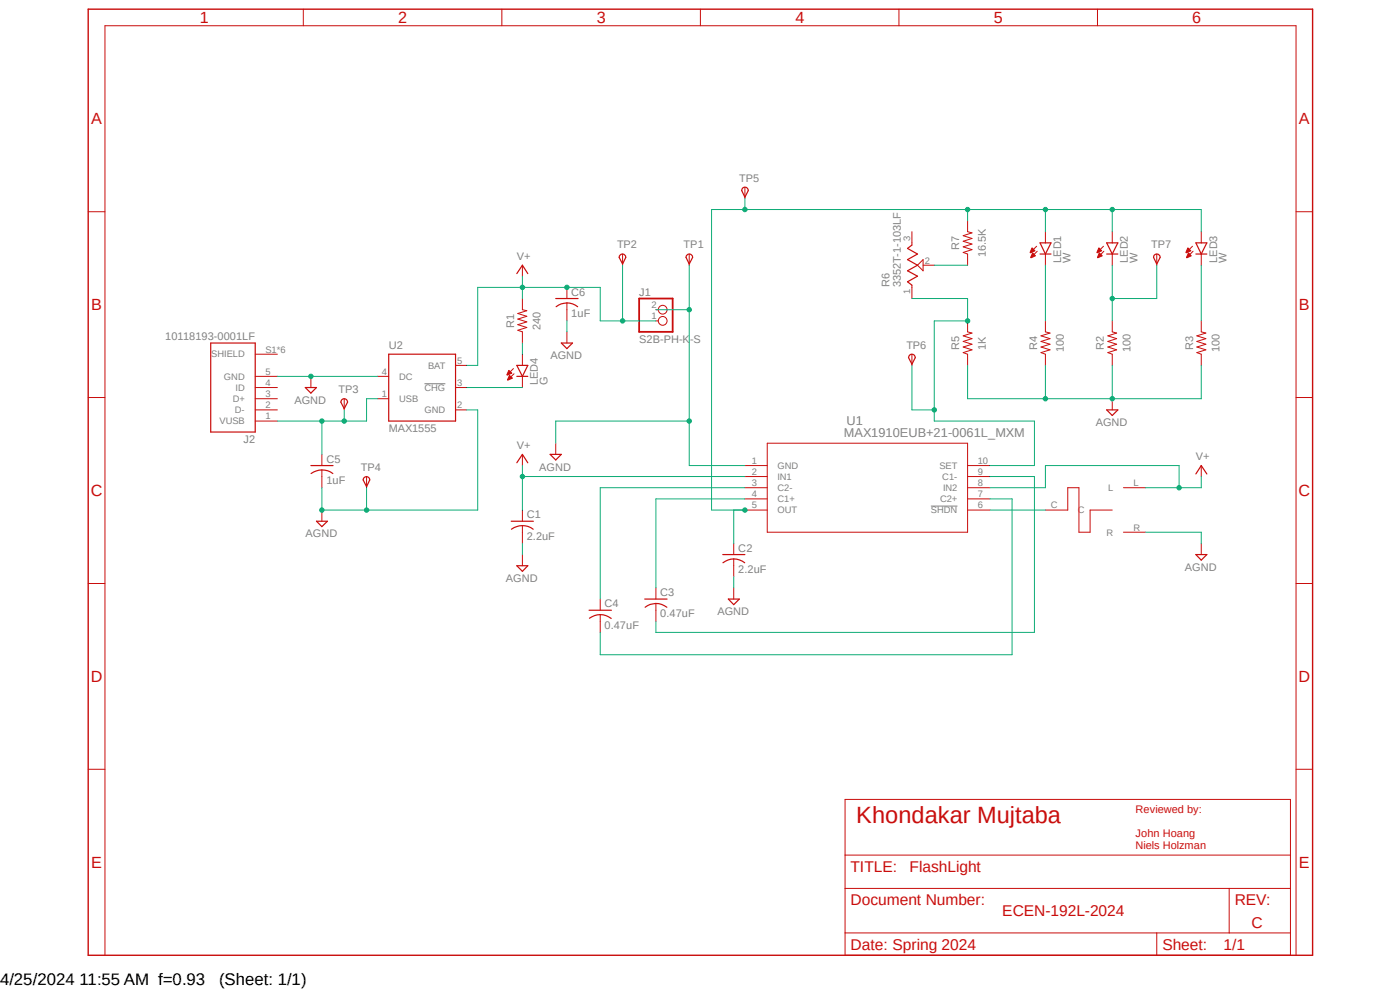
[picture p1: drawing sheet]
<svg xmlns="http://www.w3.org/2000/svg" width="297mm" height="210mm" viewBox="0 0 297 210" stroke-linecap="round" stroke-linejoin="round" font-family="sans-serif">
<path d="M18.2 1.7l260.6 201.5M278.8 1.7l-260.6 201.5" fill="none" stroke="#fff" stroke-width=".21"/>
<path d="M90 81.4h4.5M197.5 107.4h5.6" fill="none" stroke="#808080" stroke-width=".21"/>
<path d="M18.7 1.9h259.8v200.7h-259.8z" fill="none" stroke="#c90d0c" stroke-width=".3"/>
<g fill="none" stroke="#c90d0c" stroke-width=".21">
<path d="M64.3 1.9v3.6M106.5 1.9v3.6M148.6 1.9v3.6M190.7 1.9v3.6M232.8 1.9v3.6M18.7 44.9h3.6M110.8 56.3v2.3M193.5 49.1v2.9M195.8 55.1v2.3l-1.2-1.1zM195.8 56.3h2.4M205.3 46.8v2.3l.9 .3-1.9 .6 1.9 .6-1.9 .6 1.9 .6-1.9 .6 1.9 .6-1.9 .6 1 .3v2.4M275 44.9h3.5"/>
<path d="M54.1 79.8h4.7M54.1 75.1h4.7M66 79.8v2.4M80.1 79.8h2.4M96.6 77.5h2.4M108.9 78.2l-1.3 1.3M109.1 79.3l-1.4 1.3M110.8 63.3v2.4l1 .2-1.9 .6 1.9 .6-1.9 .6 1.9 .6-1.9 .6 1.9 .6-1.9 .6 .9 .3v2.4M110.8 75.1v2.4M110.8 79.8v2.4M120.3 61v2.3M120.3 64.3v3.8"/>
<path d="M120.3 70.4v2.4M139.1 65.7h.6M139.1 68.1h.6M193.5 60.5v2.8M205.3 68.1v2.3l.9 .3-1.9 .5 1.9 .6-1.9 .6 1.9 .6-1.9 .6 1.9 .6-1.9 .6 1 .3v2.4M221.8 68.1v2.3l1 .3-1.9 .5 1.9 .6-1.9 .6 1.9 .6-1.9 .6 1.9 .6-1.9 .6 .9 .3v2.4M236 68.1v2.3l.9 .3-1.9 .5 1.9 .6-1.9 .6 1.9 .6-1.9 .6 1.9 .6-1.9 .6 1 .3v2.4M254.8 68.1v2.3l1 .3-1.9 .5 1.9 .6-1.9 .6 1.9 .6-1.9 .6 1.9 .6-1.9 .6 .9 .3v2.4M18.7 84.3h3.6M54.1 89.3h4.7M54.1 87h4.7M54.1 84.6h4.7"/>
<path d="M54.1 82.2h4.7M68.3 96.4v2.4M68.3 99.7v3.8M80.1 84.6h2.4M96.6 87h2.4M96.6 82.2h2.4M110.8 96.4v2.4M117.9 94v2.4M158 98.8h4.8M162.8 94h42.5v18.9h-42.5zM205.3 98.8h4.7M236 84.6v2.4"/>
<path d="M275 84.3h3.5M68.3 108.2v2.4M110.8 108.2v2.4M110.8 111.5v3.8M110.8 117.6v2.4M155.7 115.3v2.3M155.7 118.6v3.7M158 101.1h4.8M158 103.5h4.8M158 105.8h4.8M158 108.2h4.8M205.3 101.1h4.7"/>
<path d="M205.3 103.5h4.7M205.3 105.8h4.7M205.3 108.2h4.7M254.8 115.3v2.3M18.7 123.8h3.6M127.3 127.1v2.4M127.3 130.4v3.8M139.1 124.7v2.4M139.1 128v3.8M155.7 124.7v2.4M275 123.8h3.5M18.7 163.2h3.6"/>
<path d="M179.3 169.6h94.5v33h-94.5zM275 163.2h3.5M179.3 188.5h94.5M179.3 197.9h94.5M179.3 181.4h94.5M245.4 197.9v4.7M260.8 188.5v9.4M22.3 202.6v-197.1h252.7v197.1"/>
<circle cx="140.6" cy="65.7" r=".93"/>
<circle cx="140.6" cy="68.1" r=".93"/>
</g>
<g fill="none" stroke="#c90d0c" stroke-width=".25">
<path d="M109.6 58l1.2-1.7 1.2 1.7M193.5 52l-1 .7 2.1 1.2-2.1 1.2 2.1 1.2-2.1 1.1 2.1 1.2-2.1 1.2 1 .7M44.7 72.8h9.4v18.9h-9.4zM82.5 75.1h14.1v14.2h-14.1zM109.6 77.5h2.4l-1.2 2.3zM109.6 79.8h2.4M117.9 63.3h4.7M118 65.1a3.7 3.7 0 0 1 4.6 0M119.1 72.8h2.4l-1.2 1.2zM64.8 82.2h2.3l-1.1 1.2zM66 98.8h4.7M109.6 98.2l1.2-1.8 1.2 1.8"/>
<path d="M116.7 96.4h2.4l-1.2 1.2zM234.8 87h2.4l-1.2 1.1zM66 100.5a3.9 3.9 0 0 1 4.6 0M67.1 110.6h2.4l-1.2 1.1zM108.5 110.6h4.7M108.5 112.3a3.9 3.9 0 0 1 4.6 0M153.3 117.6h4.7M153.4 119.4a3.7 3.7 0 0 1 4.6 0M253.7 117.6h2.3l-1.2 1.2zM109.6 120h2.4l-1.2 1.2zM125 129.5h4.7M125.1 131.1a3.8 3.8 0 0 1 4.6 .1"/>
<path d="M136.8 127.1h4.7M136.9 128.8a3.7 3.7 0 0 1 4.6 0M154.5 127.1h2.3l-1.1 1.2z"/>
</g>
<path d="M135.6 63.3h7.1v7.1h-7.1z" fill="none" stroke="#c90d0c" stroke-width=".38"/>
<path d="M107.9 78.6l.7 .6-1 .4-.1-.1z" fill-rule="evenodd" fill="#c90d0c"/>
<path d="M107.9 78.6l.7 .6-1 .4-.1-.1z" fill="none" stroke="#c90d0c" stroke-width=".21"/>
<path d="M108.1 79.6l.6 .6-1 .4z" fill-rule="evenodd" fill="#c90d0c"/>
<path d="M219.9 52.2l-1.3 1.4M220 53.3l-1.3 1.3M221.8 49.1v2.4M221.8 53.9v2.4M108.1 79.6l.6 .6-1 .4z" fill="none" stroke="#c90d0c" stroke-width=".21"/>
<path d="M220.6 51.5h2.4l-1.2 2.4zM220.6 53.9h2.4" fill="none" stroke="#c90d0c" stroke-width=".25"/>
<path d="M218.9 52.6l.7 .6-1 .4h-.1z" fill-rule="evenodd" fill="#c90d0c"/>
<path d="M218.9 52.6l.7 .6-1 .4h-.1z" fill="none" stroke="#c90d0c" stroke-width=".21"/>
<path d="M219.1 53.6l.6 .7-1 .4v-.1z" fill-rule="evenodd" fill="#c90d0c"/>
<path d="M219.1 53.6l.6 .7-1 .4v-.1zM234.1 52.2l-1.3 1.4M234.2 53.3l-1.3 1.3M236 49.1v2.4M236 53.9v2.4" fill="none" stroke="#c90d0c" stroke-width=".21"/>
<path d="M234.8 51.5h2.4l-1.2 2.4zM234.8 53.9h2.4" fill="none" stroke="#c90d0c" stroke-width=".25"/>
<path d="M233.1 52.6l.6 .6-1 .4z" fill-rule="evenodd" fill="#c90d0c"/>
<path d="M233.1 52.6l.6 .6-1 .4z" fill="none" stroke="#c90d0c" stroke-width=".21"/>
<path d="M233.2 53.6l.6 .7-.9 .4z" fill-rule="evenodd" fill="#c90d0c"/>
<path d="M233.2 53.6l.6 .7-.9 .4zM253 52.2l-1.3 1.4M253.1 53.3l-1.3 1.3M254.8 49.1v2.4M254.8 53.9v2.4" fill="none" stroke="#c90d0c" stroke-width=".21"/>
<path d="M253.7 51.5h2.3l-1.2 2.4zM253.7 53.9h2.3" fill="none" stroke="#c90d0c" stroke-width=".25"/>
<path d="M252 52.6l.6 .6-.9 .4h-.1z" fill-rule="evenodd" fill="#c90d0c"/>
<path d="M252 52.6l.6 .6-.9 .4h-.1z" fill="none" stroke="#c90d0c" stroke-width=".21"/>
<path d="M252.1 53.6l.6 .7-.9 .4-.1-.1z" fill-rule="evenodd" fill="#c90d0c"/>
<path d="M158 39.7v2.4M132.1 53.9v2.4M146.2 53.9v2.4M245.4 53.9v2.4M252.1 53.6l.6 .7-.9 .4-.1-.1zM193.5 75.1v2.4M73 84.6v2.4M254.8 98.8v2.3M77.8 101.1v2.4M221.8 108.2h4.7v-4.7h2.4v9.4h2.4v-4.7h4.7M238.3 103.5h4.7M238.3 112.9h4.7" fill="none" stroke="#c90d0c" stroke-width=".21"/>
<path d="M157.5 39.9a.71 .71 0 0 1 .8-.2 .71 .71 0 0 1 .4 .7l-.7 1.4-.6-1.4zM131.6 54.1a.68 .68 0 0 1 .7-.2 .68 .68 0 0 1 .5 .7l-.7 1.4-.7-1.4zM145.8 54.1a.68 .68 0 0 1 .7-.2 .68 .68 0 0 1 .4 .7l-.7 1.4-.7-1.4zM244.9 54.1a.71 .71 0 0 1 .8-.2 .71 .71 0 0 1 .4 .7l-.7 1.4-.7-1.4zM193 75.4a.72 .72 0 0 1 .7-.2 .72 .72 0 0 1 .5 .7l-.7 1.4-.8-1.4zM72.5 84.8a.72 .72 0 0 1 .8-.2 .72 .72 0 0 1 .4 .7l-.7 1.4-.7-1.4zM77.3 101.3a.71 .71 0 0 1 .7-.1 .71 .71 0 0 1 .4 .6l-.6 1.5-.8-1.5zM253.7 100.5l1.1-1.7 1.2 1.7" fill="none" stroke="#c90d0c" stroke-width=".25"/>
<path d="M58.8 79.8h21.3" fill="none" stroke="#0dab76" stroke-width=".21"/>
<circle cx="66" cy="79.8" r=".46" fill="#0dab76"/>
<g fill="none" stroke="#0dab76" stroke-width=".21">
<path d="M68.3 103.5v4.7h9.5"/>
<circle cx="66" cy="79.8" r=".46"/>
</g>
<circle cx="68.3" cy="108.2" r=".46" fill="#0dab76"/>
<g fill="none" stroke="#0dab76" stroke-width=".21">
<path d="M99 87h2.3v21.2h-23.5v-4.7"/>
<circle cx="68.3" cy="108.2" r=".46"/>
</g>
<circle cx="77.8" cy="108.2" r=".46" fill="#0dab76"/>
<g fill="none" stroke="#0dab76" stroke-width=".21">
<path d="M120.3 68.1v2.3M139.1 65.7h7.1v33.1h11.8M146.2 89.3h-28.3v4.7M110.8 115.3v2.3"/>
<circle cx="77.8" cy="108.2" r=".46"/>
</g>
<circle cx="146.2" cy="89.3" r=".46" fill="#0dab76"/>
<g fill="none" stroke="#0dab76" stroke-width=".21">
<path d="M146.2 56.3v9.4"/>
<circle cx="146.2" cy="89.3" r=".46"/>
</g>
<circle cx="146.2" cy="65.7" r=".46" fill="#0dab76"/>
<g fill="none" stroke="#0dab76" stroke-width=".21">
<path d="M205.3 77.5v7.1h30.7M221.8 77.5v7.1M155.7 122.3v2.4"/>
<circle cx="146.2" cy="65.7" r=".46"/>
</g>
<circle cx="221.8" cy="84.6" r=".46" fill="#0dab76"/>
<g fill="none" stroke="#0dab76" stroke-width=".21">
<path d="M236 77.5v7.1"/>
<circle cx="221.8" cy="84.6" r=".46"/>
</g>
<circle cx="236" cy="84.6" r=".46" fill="#0dab76"/>
<g fill="none" stroke="#0dab76" stroke-width=".21">
<path d="M254.8 77.5v7.1h-18.8M68.3 89.3v7.1M80.1 84.6h-2.3v4.7h-19M243 112.9h11.8v2.4"/>
<circle cx="236" cy="84.6" r=".46"/>
</g>
<circle cx="68.3" cy="89.3" r=".46" fill="#0dab76"/>
<g fill="none" stroke="#0dab76" stroke-width=".21">
<path d="M73 87v2.3"/>
<circle cx="68.3" cy="89.3" r=".46"/>
</g>
<circle cx="73" cy="89.3" r=".46" fill="#0dab76"/>
<g fill="none" stroke="#0dab76" stroke-width=".21">
<path d="M110.8 58.6v4.7M110.8 61h-9.5v16.5h-2.3"/>
<circle cx="73" cy="89.3" r=".46"/>
</g>
<circle cx="110.8" cy="61" r=".46" fill="#0dab76"/>
<g fill="none" stroke="#0dab76" stroke-width=".21">
<path d="M110.8 61h16.5"/>
<circle cx="110.8" cy="61" r=".46"/>
</g>
<circle cx="120.3" cy="61" r=".46" fill="#0dab76"/>
<g fill="none" stroke="#0dab76" stroke-width=".21">
<path d="M132.1 56.3v11.8M127.3 61v7.1h11.8"/>
<circle cx="120.3" cy="61" r=".46"/>
</g>
<circle cx="132.1" cy="68.1" r=".46" fill="#0dab76"/>
<g fill="none" stroke="#0dab76" stroke-width=".21">
<path d="M110.8 98.8v9.4M110.8 101.1h47.2"/>
<circle cx="132.1" cy="68.1" r=".46"/>
</g>
<circle cx="110.8" cy="101.1" r=".46" fill="#0dab76"/>
<g fill="none" stroke="#0dab76" stroke-width=".21">
<path d="M210 103.5h11.8v-4.7h28.3v4.7M254.8 101.1v2.4h-11.8"/>
<circle cx="110.8" cy="101.1" r=".46"/>
</g>
<circle cx="250.1" cy="103.5" r=".46" fill="#0dab76"/>
<g fill="none" stroke="#0dab76" stroke-width=".21">
<path d="M151 108.2h7M155.7 108.2v7.1"/>
<circle cx="250.1" cy="103.5" r=".46"/>
</g>
<circle cx="158" cy="108.2" r=".46" fill="#0dab76"/>
<g fill="none" stroke="#0dab76" stroke-width=".21">
<path d="M205.3 44.4v2.4M221.8 49.1v-4.7h-70.8v63.8"/>
<circle cx="158" cy="108.2" r=".46"/>
</g>
<circle cx="205.3" cy="44.5" r=".46" fill="#0dab76"/>
<g fill="none" stroke="#0dab76" stroke-width=".21">
<path d="M221.8 44.4h14.2v4.7"/>
<circle cx="205.3" cy="44.5" r=".46"/>
</g>
<circle cx="221.8" cy="44.4" r=".46" fill="#0dab76"/>
<g fill="none" stroke="#0dab76" stroke-width=".21">
<path d="M236 44.4h18.8v4.7"/>
<circle cx="221.8" cy="44.4" r=".46"/>
</g>
<circle cx="236" cy="44.5" r=".46" fill="#0dab76"/>
<g fill="none" stroke="#0dab76" stroke-width=".21">
<path d="M158 42.1v2.3"/>
<circle cx="236" cy="44.5" r=".46"/>
</g>
<circle cx="158" cy="44.5" r=".46" fill="#0dab76"/>
<g fill="none" stroke="#0dab76" stroke-width=".21">
<path d="M193.5 63.3h11.8v4.8h-7.1M158 103.5h-30.7v23.6M158 105.8h-18.9v18.9M210 105.8h4.7v33.1h-87.4v-4.7M210 101.1h9.5v33.1h-80.4v-2.4"/>
<circle cx="158" cy="44.5" r=".46"/>
</g>
<circle cx="205.3" cy="68.1" r=".46" fill="#0dab76"/>
<g fill="none" stroke="#0dab76" stroke-width=".21">
<path d="M193.5 77.5v9.5h4.7M198.2 68.1v21.2h21.3v9.5h-9.5"/>
<circle cx="205.3" cy="68.1" r=".46"/>
</g>
<circle cx="198.2" cy="87" r=".46" fill="#0dab76"/>
<g fill="none" stroke="#0dab76" stroke-width=".21">
<path d="M198.2 56.3h7.1M221.8 56.3v11.8M236 56.3v11.8M245.4 56.3v7h-9.4"/>
<circle cx="198.2" cy="87" r=".46"/>
</g>
<circle cx="236" cy="63.3" r=".46" fill="#0dab76"/>
<g fill="none" stroke="#0dab76" stroke-width=".21">
<path d="M254.8 56.3v11.8M110.8 72.8v2.3M99 82.2h11.8M210 108.2h11.8"/>
<circle cx="236" cy="63.3" r=".46"/>
</g>
<text font-size="5" fill="#c90d0c" x="181.7" y="174.7">Khondakar Mujtaba</text>
<g font-size="3.6">
<text x="0" y="208.9">4/25/2024 11:55 AM f=0.93</text>
<text x="46.5" y="208.9">(Sheet: 1/1)</text>
</g>
<g font-size="3.4" fill="#c90d0c">
<text x="42.4" y="4.9">1</text>
<text x="84.5" y="4.9">2</text>
<text x="126.6" y="4.9">3</text>
<text x="168.7" y="4.9">4</text>
<text x="210.8" y="4.9">5</text>
<text x="252.9" y="4.9">6</text>
<text x="19.3" y="26.4">A</text>
<text x="275.5" y="26.4">A</text>
<text x="19.3" y="65.8">B</text>
<text x="275.5" y="65.8">B</text>
<text x="19.3" y="105.2">C</text>
<text x="275.5" y="105.2">C</text>
<text x="19.3" y="144.7">D</text>
<text x="275.5" y="144.7">D</text>
<text x="19.3" y="184.1">E</text>
<text x="275.5" y="184.1">E</text>
</g>
<g font-size="3.3" fill="#c90d0c">
<text x="180.5" y="185">TITLE:</text>
<text x="193" y="185">FlashLight</text>
<text x="180.5" y="192">Document Number:</text>
<text x="212.6" y="194.4">ECEN-192L-2024</text>
<text x="262" y="192">REV:</text>
<text x="265.5" y="196.8">C</text>
<text x="180.5" y="201.5">Date: Spring 2024</text>
<text x="246.6" y="201.5">Sheet:</text>
<text x="259.6" y="201.5">1/1</text>
</g>
<g font-size="2.7" fill="#808080">
<text x="179" y="92.6">MAX1910EUB+21-0061L_MXM</text>
<text x="179.6" y="90.3">U1</text>
</g>
<g font-size="2.3" fill="#808080">
<text x="156.8" y="38.5">TP5</text>
<text x="130.9" y="52.7">TP2</text>
<text x="145" y="52.7">TP1</text>
<text x="203.5" y="53" transform="rotate(-90 203.5 53)">R7</text>
<text x="244.2" y="52.7">TP7</text>
<text x="109.6" y="55.1">V+</text>
<text x="209.1" y="54.6" transform="rotate(-90 209.1 54.6)">16.5K</text>
<text x="225.1" y="55.8" transform="rotate(-90 225.1 55.8)">LED1</text>
<text x="227.1" y="55.8" transform="rotate(-90 227.1 55.8)">W</text>
<text x="239.3" y="55.8" transform="rotate(-90 239.3 55.8)">LED2</text>
<text x="241.3" y="55.8" transform="rotate(-90 241.3 55.8)">W</text>
<text x="258.2" y="55.8" transform="rotate(-90 258.2 55.8)">LED3</text>
<text x="260.2" y="55.8" transform="rotate(-90 260.2 55.8)">W</text>
<text x="121.2" y="62.7">C6</text>
<text x="135.6" y="62.7">J1</text>
<text x="188.7" y="61" transform="rotate(-90 188.7 61)">R6</text>
<text x="191.1" y="61" transform="rotate(-90 191.1 61)">3352T-1-103LF</text>
<text x="109.1" y="69.6" transform="rotate(-90 109.1 69.6)">R1</text>
<text x="114.7" y="70" transform="rotate(-90 114.7 70)">240</text>
<text x="121.2" y="67.2">1uF</text>
<text x="35.1" y="72.1">10118193-0001LF</text>
<text x="82.5" y="74">U2</text>
<text x="116.8" y="76.2">AGND</text>
<text x="135.6" y="72.8">S2B-PH-K-S</text>
<text x="192.3" y="74">TP6</text>
<text x="203.5" y="74.3" transform="rotate(-90 203.5 74.3)">R5</text>
<text x="209.1" y="74.2" transform="rotate(-90 209.1 74.2)">1K</text>
<text x="220.1" y="74.3" transform="rotate(-90 220.1 74.3)">R4</text>
<text x="225.7" y="74.7" transform="rotate(-90 225.7 74.7)">100</text>
<text x="234.2" y="74.3" transform="rotate(-90 234.2 74.3)">R2</text>
<text x="239.9" y="74.7" transform="rotate(-90 239.9 74.7)">100</text>
<text x="253.1" y="74.3" transform="rotate(-90 253.1 74.3)">R3</text>
<text x="258.7" y="74.7" transform="rotate(-90 258.7 74.7)">100</text>
<text x="71.8" y="83.4">TP3</text>
<text x="114.1" y="81.7" transform="rotate(-90 114.1 81.7)">LED4</text>
<text x="116.1" y="81.7" transform="rotate(-90 116.1 81.7)">G</text>
<text x="62.4" y="85.6">AGND</text>
<text x="51.6" y="94">J2</text>
<text x="82.5" y="91.7">MAX1555</text>
<text x="109.6" y="95.2">V+</text>
<text x="232.5" y="90.4">AGND</text>
<text x="69.3" y="98.2">C5</text>
<text x="76.6" y="100">TP4</text>
<text x="114.4" y="99.8">AGND</text>
<text x="253.7" y="97.6">V+</text>
<text x="69.3" y="102.7">1uF</text>
<text x="111.8" y="110">C1</text>
<text x="64.8" y="114">AGND</text>
<text x="111.8" y="114.5">2.2uF</text>
<text x="156.6" y="117.1">C2</text>
<text x="107.3" y="123.4">AGND</text>
<text x="156.6" y="121.5">2.2uF</text>
<text x="251.4" y="121.1">AGND</text>
<text x="128.3" y="128.9">C4</text>
<text x="140.1" y="131">0.47uF</text>
<text x="140.1" y="126.5">C3</text>
<text x="152.2" y="130.5">AGND</text>
<text x="128.3" y="133.4">0.47uF</text>
</g>
<g font-size="2.3" fill="#c90d0c">
<text x="240.9" y="172.5">Reviewed by:</text>
<text x="240.9" y="177.5">John Hoang</text>
<text x="240.9" y="180">Niels Holzman</text>
</g>
<g font-size="2" fill="#808080">
<text x="193.1" y="51.2" transform="rotate(-90 193.1 51.2)">3</text>
<text x="196.2" y="55.9">2</text>
<text x="138.2" y="65.4">2</text>
<text x="193.1" y="62.4" transform="rotate(-90 193.1 62.4)">1</text>
<text x="138.2" y="67.7">1</text>
<text x="44.8" y="75.8">SHIELD</text>
<text x="56.3" y="74.8">S1*6</text>
<text x="97" y="77.2">5</text>
<text x="47.5" y="80.6">GND</text>
<text x="50" y="82.9">ID</text>
<text x="56.3" y="81.9">4</text>
<text x="56.3" y="79.5">5</text>
<text x="81" y="79.5">4</text>
<text x="84.7" y="80.6">DC</text>
<text x="90" y="82.9">CHG</text>
<text x="90.8" y="78.2">BAT</text>
<text x="97" y="81.9">3</text>
<text x="49.4" y="85.3">D+</text>
<text x="49.8" y="87.6">D-</text>
<text x="56.3" y="89">1</text>
<text x="56.3" y="86.6">2</text>
<text x="56.3" y="84.2">3</text>
<text x="81" y="84.2">1</text>
<text x="84.7" y="85.3">USB</text>
<text x="90" y="87.6">GND</text>
<text x="97" y="86.6">2</text>
<text x="46.6" y="90">VUSB</text>
<text x="159.5" y="98.4">1</text>
<text x="159.5" y="100.8">2</text>
<text x="164.9" y="99.4">GND</text>
<text x="164.9" y="101.8">IN1</text>
<text x="199.3" y="99.4">SET</text>
<text x="199.9" y="101.8">C1-</text>
<text x="207.4" y="100.8">9</text>
<text x="207.4" y="98.4">10</text>
<text x="159.5" y="103.1">3</text>
<text x="159.5" y="105.5">4</text>
<text x="159.5" y="107.9">5</text>
<text x="164.9" y="104.2">C2-</text>
<text x="164.9" y="106.6">C1+</text>
<text x="199.4" y="106.5">C2+</text>
<text x="200.1" y="104.2">IN2</text>
<text x="207.4" y="107.9">6</text>
<text x="207.4" y="105.5">7</text>
<text x="207.4" y="103.1">8</text>
<text x="222.9" y="107.9">C</text>
<text x="235.1" y="104.2">L</text>
<text x="240.5" y="103.1">L</text>
<text x="164.9" y="108.9">OUT</text>
<text x="197.5" y="108.9">SHDN</text>
<text x="228.7" y="108.9">C</text>
<text x="234.7" y="113.6">R</text>
<text x="240.5" y="112.6">R</text>
</g>
</svg>
